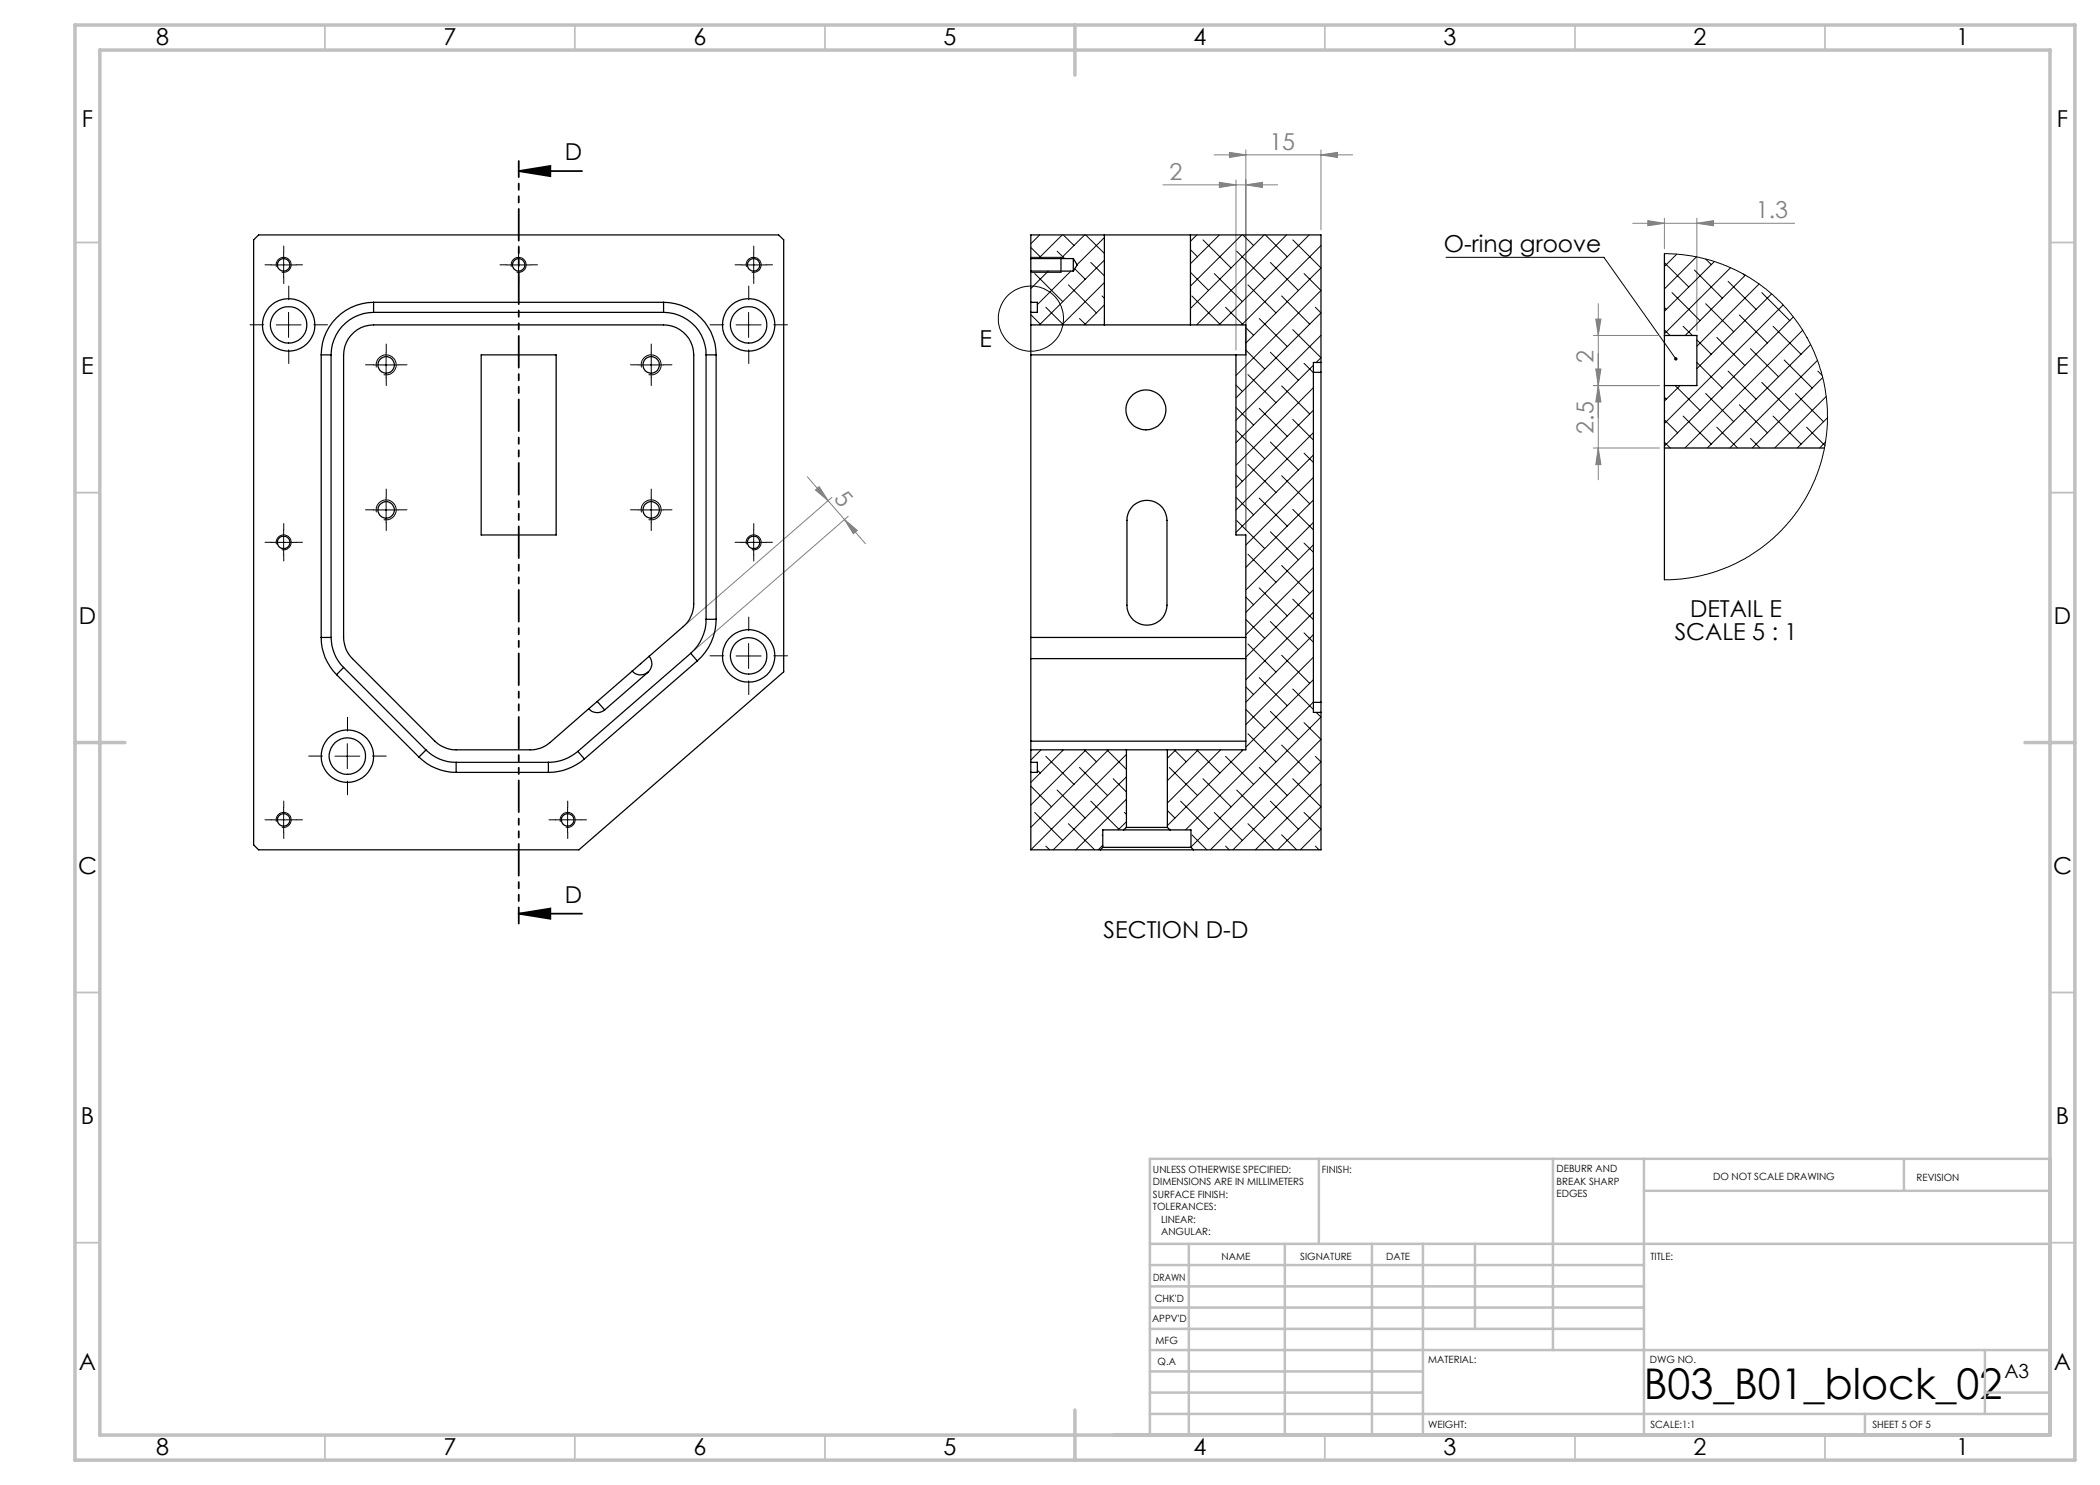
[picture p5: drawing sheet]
<svg xmlns="http://www.w3.org/2000/svg" width="420mm" height="297mm" viewBox="0 0 420 297" stroke-linecap="round" stroke-linejoin="round" font-family="sans-serif">
<g fill="none" stroke="#000" stroke-width=".2">
<path d="M54.2 53h5M55.3 53.4a1.5 1.5 0 0 1 1.3-1.9 1.5 1.5 0 0 1 1.6 1.6 1.5 1.5 0 0 1-1.9 1.3M56.7 50.5v5M101.2 53h5M102.3 53.4a1.51 1.51 0 0 1 1.3-1.9 1.51 1.51 0 0 1 1.6 1.6 1.51 1.51 0 0 1-1.9 1.3M103.7 50.5v5M148.2 53h5M149.3 53.4a1.5 1.5 0 0 1 1.3-1.9 1.5 1.5 0 0 1 1.6 1.6 1.5 1.5 0 0 1-1.8 1.3M150.7 50.5v5M206.2 51.5h6M206.2 54.5h6M289.2 51.5h31.6l14.4 20.3"/>
<path d="M55.2 65h5M57.7 62.5v5M74.7 73h5M75.3 73.5a2 2 0 0 1 1.8-2.5 2 2 0 0 1 2.1 2.2 2 2 0 0 1-2.5 1.7M77.2 70.5v5M127.7 73h5M128.3 73.5a2 2 0 0 1 1.8-2.5 2 2 0 0 1 2.1 2.2 2 2 0 0 1-2.5 1.7M130.2 70.5v5M147.2 65h5M149.7 62.5v5M77.2 99.5v5M130.2 99.5v5"/>
<path d="M54.2 108.5h5M55.3 108.9a1.5 1.5 0 0 1 1.3-1.9 1.5 1.5 0 0 1 1.6 1.6 1.5 1.5 0 0 1-1.9 1.3M56.7 106v5M74.7 102h5M75.3 102.5a2 2 0 0 1 1.8-2.5 2 2 0 0 1 2.1 2.2 2 2 0 0 1-2.5 1.7M127.7 102h5M128.3 102.5a2 2 0 0 1 1.8-2.5 2 2 0 0 1 2.1 2.2 2 2 0 0 1-2.5 1.7M148.2 108.5h5M149.3 108.9a1.5 1.5 0 0 1 1.3-1.9 1.5 1.5 0 0 1 1.6 1.6 1.5 1.5 0 0 1-1.8 1.3M150.7 106v5M147.2 131.2h5M149.7 128.7v5"/>
<path d="M67 151.2h5M69.5 148.7v5M54.2 164h5M55.3 164.4a1.49 1.49 0 0 1 1.3-1.9 1.49 1.49 0 0 1 1.6 1.6 1.49 1.49 0 0 1-1.9 1.3M56.7 161.5v5M111 164h5M112.1 164.4a1.49 1.49 0 0 1 1.3-1.9 1.49 1.49 0 0 1 1.6 1.6 1.49 1.49 0 0 1-1.9 1.3M113.5 161.5v5"/>
<circle cx="206.2" cy="63.7" r="6.5"/>
</g>
<path d="M103.7 34.2l6.4-1v2zM103.7 34.2h12.7M103.7 182.7l6.4-1v2.1zM103.7 182.7h12.7" fill="none" stroke="#000" stroke-width=".35"/>
<g fill="none" stroke="#808080" stroke-width=".2">
<path d="M232.6 37h22.9M242.8 31h27.7M243.9 36.5l3.3 .5-3.3 .5zM245.9 30.5l3.3 .5-3.3 .5zM247.2 36v34M249.2 37l3.3-.5v1zM249.2 30v76M264.2 31l3.3-.5v1zM264.2 30v16M326.5 44.7h32.4M329.6 44.1l3.3 .6-3.3 .5zM332.9 43.6v6.1"/>
<path d="M339.4 44.7l3.3-.6v1.1zM339.4 43.6v22.5M318.7 67.1h13.2M318.7 77.1h13.2M319.2 63.8h1l-.5 3.3zM319.2 73.8h1l-.5 3.3zM319.7 77.1l.5 3.3h-1zM319.7 60.7v35.3M161.5 95.4l11.6 13.3M163.1 98l.7-.7 1.8 2.9zM166.4 99.5l-29 25.2M318.7 89.6h13.2"/>
<path d="M319.7 89.6l.5 3.3h-1zM168.9 103.9l2.5 2.2-.7 .6zM169.7 103.3l-30.8 26.7"/>
</g>
<path d="M103.7 32.2v152.5" fill="none" stroke="#000" stroke-width=".35" stroke-dasharray="6.3 1.3 1.3 1.3 1.3 1.3" stroke-dashoffset="3.1"/>
<g fill="none" stroke="#c0c0c0" stroke-width=".35">
<path d="M65 5v5M115 5v5M165 5v5M265 5v5M315 5v5M365 5v5M15 48.5h5M410 48.5h5M15 98.5h5M410 98.5h5M15 198.5h5M410 198.5h5"/>
<path d="M15 248.5h5M410 248.5h5M65 287v5M115 287v5M165 287v5M265 287v5M315 287v5M365 287v5"/>
</g>
<g fill="none" stroke="#c0c0c0" stroke-width=".5">
<path d="M263.8 231.8v17M310.6 231.8v38.2M328.8 231.8v55.2M328.8 238.2h81.2M380.8 231.8v6.4M410 231.8h-180v55.2M230 248.8h180M230 257.3h98.8M230 253h98.8M237.8 248.8v38.2M257 248.8v38.2M274.4 248.8v38.2"/>
<path d="M284.6 248.8v38.2M295 248.8v17M230 265.8h98.8M230 261.5h98.8M230 278.5h54.6M230 274.3h54.6M230 270h180M397 278.5h13M397 270v12.8M230 282.8h180M373 282.8v4.2"/>
</g>
<path d="M15 5h400v287h-400zM20 10h390v277h-390zM215 5v10M15 148.5h10M405 148.5h10M215 282v10" fill="none" stroke="#c0c0c0" stroke-width=".7"/>
<g fill="none" stroke="#000" stroke-width=".2" stroke-dasharray="15.2 1.3 1.3 1.3">
<path d="M54.2 53h-1.2M56.7 50.5v-1.3M56.7 55.5v1.2M57.7 60v-2.8M59.2 53h1.3M101.2 53h-1.2M103.7 50.5v-1.3M103.7 55.5v1.2M106.2 53h1.3M148.2 53h-1.2M149.7 60v-2.8M150.7 50.5v-1.3"/>
<path d="M150.7 55.5v1.2M153.2 53h1.3M52.7 65h-2.7M57.7 70v2.7M62.7 65h2.8M74.7 73h-1.6M77.2 70.5v-1.7M77.2 75.5v1.6M79.7 73h1.7M127.7 73h-1.6M130.2 70.5v-1.7M130.2 75.5v1.6"/>
<path d="M132.7 73h1.7M144.7 65h-2.7M149.7 70v2.7M154.7 65h2.8M77.2 99.5v-1.7M130.2 99.5v-1.7M54.2 108.5h-1.2M56.7 106v-1.3M56.7 111v1.2M59.2 108.5h1.3M74.7 102h-1.6M77.2 104.5v1.6"/>
<path d="M79.7 102h1.7M127.7 102h-1.6M130.2 104.5v1.6M132.7 102h1.7M148.2 108.5h-1.2M150.7 106v-1.3M150.7 111v1.2M153.2 108.5h1.3M144.7 131.2h-2.7M149.7 126.2v-2.8M149.7 136.2v2.7M154.7 131.2h2.8"/>
<path d="M64.5 151.2h-2.8M69.5 146.2v-2.7M69.5 156.2v2.8M74.5 151.2h2.7M54.2 164h-1.2M56.7 161.5v-1.3M56.7 166.5v1.2M59.2 164h1.3M111 164h-1.2M113.5 161.5v-1.3M113.5 166.5v1.2M116 164h1.3"/>
</g>
<path d="M212.2 51.5v3" fill="none" stroke="#000" stroke-width=".25"/>
<g fill="#000">
<path d="M334.9 71.5a.33 .33 0 0 1 .5 .1 .33 .33 0 0 1 0 .4l-.2-.2 .2 .2a.33 .33 0 0 1-.5 0 .33 .33 0 0 1 0-.5z"/>
<path d="M103.7 34.2l6.4-1v2zM103.7 182.7l6.4-1v2.1z"/>
</g>
<g fill="#808080">
<path d="M168.9 103.9l2.5 2.2-.7 .6zM163.1 98l.7-.7 1.8 2.9z"/>
<path d="M339.4 44.7l3.3-.6v1.1zM329.6 44.1l3.3 .6-3.3 .5z"/>
<path d="M245.9 30.5l3.3 .5-3.3 .5zM264.2 31l3.3-.5v1zM243.9 36.5l3.3 .5-3.3 .5zM249.2 37l3.3-.5v1z"/>
<path d="M319.2 63.8h1l-.5 3.3zM319.7 77.1l.5 3.3h-1zM319.2 73.8h1l-.5 3.3zM319.7 89.6l.5 3.3h-1z"/>
</g>
<g fill="none" stroke="#000" stroke-width=".25">
<path d="M50.7 48l1-1h104l1 1v86.4l-40.9 35.6h-64.1l-1-1zM206.2 51.7v2.5M206.2 54.2v6.3M206.2 51.7h8.5M206.2 54.2h8.5M214.7 51.7v2.5M214.7 51.7l.7 1.3-.7 1.2M220.9 47h17.2M220.9 47h-14.7v4.7M220.9 47v18M238.1 47h26.1v25.5M238.1 47v18"/>
<path d="M332.9 50.7v16.4M64.2 71v56.5M64.2 71h2M66.2 71v56.5M74.7 60.5a10.5 10.5 0 0 0-10.5 10.5M74.7 62.5a8.6 8.6 0 0 0-8.5 8.5M74.7 60.5h58M74.7 62.5h58M74.7 60.5v2M96.2 71h15v36h-15zM132.7 60.5a10.5 10.5 0 0 1 10.5 10.5M132.7 62.5a8.5 8.5 0 0 1 8.5 8.5"/>
<path d="M132.7 60.5v2M141.2 71v52.9M141.2 71h2M143.2 71v52.9M206.2 65v6M206.2 60.5v2M206.2 60.5h1.3v2h-1.3M206.2 65h14.7M206.2 62.5v2.5M206.2 71v56.5M220.9 65h17.2M238.1 65h11.1v6h-43"/>
<path d="M247.2 71v36h2v43h-15.7M262.7 74.5h1.5M264.2 72.5v2M264.2 72.5h-1.5v70h1.5M264.2 74.5v66M332.9 67.1v10M332.9 77.1v12.5M332.9 67.1h6.5v10h-6.5M332.9 89.6v26.4M332.9 89.6h32M226.7 101.1a4 4 0 0 1 4.3-.7 4 4 0 0 1 2.4 3.7v16.9a4 4 0 0 1-4 4 4 4 0 0 1-4-4v-16.9a4.1 4.1 0 0 1 1.3-3zM64.2 127.5a10.3 10.3 0 0 0 3.1 7.4"/>
<path d="M64.2 127.5h2M66.2 127.5a8.7 8.7 0 0 0 2.5 6M67.3 134.9l16.5 16.5M68.7 133.5l16.5 16.5M68.7 133.5l-1.4 1.4M126.4 134.2l10.3-8.9a6.2 6.2 0 0 0 2-4.5v-49.8a6 6 0 0 0-6-6h-58a6 6 0 0 0-6 6v56.5a6 6 0 0 0 1.8 4.2l16.5 16.5a6.3 6.3 0 0 0 4.2 1.8h14.8a5.8 5.8 0 0 0 4-1.5l7.8-6.8M126.4 134.2a2.25 2.25 0 0 0 3.2 .2M126.4 134.2l-6.9 6.1M129.6 134.4l-8.7 7.6M129.8 131.3a2.22 2.22 0 0 1-.2 3.1M138.1 130.7l-22.5 19.6M138.1 130.7l1.4 1.5"/>
<path d="M139.5 132.2l-22.6 19.6M141.2 123.9a9.1 9.1 0 0 1-3.1 6.8M141.2 123.9h2M143.2 123.9a11 11 0 0 1-3.7 8.3M206.2 127.5v4.2M206.2 127.5h43M206.2 131.7v16.5M206.2 131.7h43M83.8 151.4a10.7 10.7 0 0 0 7.4 3.1M85.2 150a8.4 8.4 0 0 0 6 2.5M85.2 150l-1.4 1.4M91.2 154.5h18.5"/>
<path d="M91.2 152.5h18.5M91.2 152.5v2M109.7 152.5v2M115.6 150.3a9 9 0 0 1-5.9 2.2M115.6 150.3l1.3 1.5M116.9 151.8a11.2 11.2 0 0 1-7.2 2.7M117.8 141.7a2.26 2.26 0 0 0 3.1 .3M119.5 140.3l1.4 1.7M119.5 140.3l-1.7 1.4M206.2 148.2v1.8M206.2 152.5v2M206.2 152.5h1.3v2h-1.3"/>
<path d="M206.2 154.5v15.5h13.9M206.2 150h19.1M206.2 150v2.5M206.2 148.2h43M225.3 150h8.2M225.3 150v15.5M233.5 150v15.5M262.7 140.5h1.5M264.2 140.5v2M264.2 142.5v27.5h-25.5M220.1 170h18.6M220.6 169.5h17.6"/>
<path d="M220.6 169.5l-.5 .5M224.7 166h9.3M224.7 166h-4.1v3.5M225.3 165.5h8.2M225.3 165.5l-.6 .5M233.5 165.5l.5 .5M234 166h4.2v3.5M238.2 169.5l.5 .5"/>
<circle cx="56.7" cy="53" r="1.25"/>
<circle cx="103.7" cy="53" r="1.24"/>
<circle cx="150.7" cy="53" r="1.24"/>
<circle cx="57.7" cy="65" r="5.2"/>
<circle cx="57.7" cy="65" r="3.6"/>
<circle cx="77.2" cy="73" r="1.65"/>
<circle cx="130.2" cy="73" r="1.66"/>
<circle cx="149.7" cy="65" r="5.3"/>
<circle cx="149.7" cy="65" r="3.6"/>
<circle cx="229.2" cy="82" r="4"/>
<circle cx="56.7" cy="108.5" r="1.25"/>
<circle cx="77.2" cy="102" r="1.65"/>
<circle cx="130.2" cy="102" r="1.66"/>
<circle cx="150.7" cy="108.5" r="1.24"/>
<circle cx="149.7" cy="131.2" r="5.2"/>
<circle cx="149.7" cy="131.2" r="3.6"/>
<circle cx="69.5" cy="151.2" r="5.2"/>
<circle cx="69.5" cy="151.2" r="3.6"/>
<circle cx="56.7" cy="164" r="1.26"/>
<circle cx="113.5" cy="164" r="1.26"/>
</g>
<g fill="none" stroke="#000" stroke-width=".2">
<path d="M206.2 49.5l2.2 2.2M206.9 54.7l5.6 5.6M207.9 47l-1.7 1.8M209.7 54.2l-3.5 3.5M211.4 50.2l1.5 1.5M212.4 47l-4.7 4.7M212.7 47l2.1 2.1M213.7 57l5.6 5.6M214.2 54.2l-6.7 6.7M214.9 53.8l2.1 2M216.9 47l-4.7 4.7M217.1 47l3.8 3.7"/>
<path d="M218.2 52.5l2.7 2.7M220.4 59.2l.5 .5M220.9 47.5l-5.5 5.4M220.9 52l-13 13M220.9 56.5l-8.5 8.5M238.1 54.5l3.6 3.6M238.1 49.9l1.4 1.5M238.4 59.2l5.6 5.6M239.4 47l-1.3 1.3M240.6 48l5.6 5.6M242.9 54.7l5.6 5.6M243.9 47l-5.8 5.7"/>
<path d="M247.3 50.2l5.6 5.6M248.4 47l-10.3 10.2M248.6 47l2.1 2.1M249.6 57l5.6 5.6M252.8 47l-14.7 14.7M253.1 47l4.4 4.4M254.1 52.5l5.6 5.6M256.3 59.2l5.6 5.6M257.3 47l-18 18M258.6 48l5.6 5.6-15 15M260.8 54.7l3.4 3.4-17 17M261.8 47l-18 18"/>
<path d="M264.2 49.1l-15.9 15.9M332.9 50.7l3.4 .2 3 .5 3.3 .8 2.6 .9 3 1.4 1.7 1 3.3 2.3 2.7 2.5 2 2.1 1.7 2.2 1.9 3 1.4 3.1 1.3 3.4 .6 2.7 .5 3.2 .2 3.4-.2 3.2-.5 3.5-.8 3-1 2.9-1.6 3.2-1.9 3-2.2 2.8-1.9 2-3 2.5-2.7 1.8-4.1 2.1-2.9 1.1-3.5 .9-3 .4-3.3 .2M332.9 52.5l4.8 4.9M334.4 58.5l5.6 5.6M335.4 50.8l-2.5 2.5M338.9 54l5.6 5.7M339.3 51.4l-6.4 6.4M341.1 51.8l1.2 1.1M342.9 52.3l-10 10M345.6 56.3l5.6 5.6M346.1 53.5l-13.2 13.2M348.6 54.8l.4 .3"/>
<path d="M349.1 55l-12.1 12.1M351.8 56.8l-12.4 12.4M352.4 58.5l5.6 5.6M354.3 58.8l-14.9 14.9M206.2 62.9l1.9 1.9M209.2 61.5l3.5 3.5M215.9 63.7l1.3 1.3M220.9 61l-4 4M245.1 61.5l3.5 3.5M247.2 77l1.3 1.3M249.2 70l3.7 3.8M249.2 65.5l1.5 1.6"/>
<path d="M249.6 74.9l5.6 5.6M251.8 63.7l5.7 5.6M254.1 70.4l5.6 5.7M256.3 77.2l5.6 5.6M258.6 65.9l5.6 5.6-1 1M260.8 72.7l1.9 1.8M262.7 73.1l-15.5 15.4M262.7 77.5l-15.5 15.6M263.1 61.5l1.1 1.1-17 17M264.2 67.1l-17 17M332.9 79.4l.4 .4M332.9 66l1.1 1.1"/>
<path d="M332.9 61.5l.4 .4M335 77.1l5 5M336 77.1l-3.1 3.1M336.6 65.3l1.9 1.8M339.4 72.5l5.1 5.1M339.4 68l2.9 2.9M341.1 78.7l5.6 5.6M341.1 60.7l5.6 5.7M343.4 67.5l5.6 5.6M345.6 74.2l5.6 5.6M347.9 63l5.6 5.6M350.1 69.7l5.6 5.6"/>
<path d="M352.4 76.5l5.6 5.6M354.6 65.3l5.6 5.6M356.6 61l-23.7 23.7M356.8 72l5.6 5.6M358.7 63.4l-25.8 25.8M359.1 78.7l5.6 5.6M360.5 66l-23.5 23.6M361.3 67.5l.2 .1M362.1 68.9l-20.6 20.7M363.5 72.1l-17.5 17.5M363.6 74.2l.8 .9M364.5 75.5l-14.1 14.1"/>
<path d="M365.2 79.3l-10.3 10.3M247.2 99.4l3.5 3.6M247.2 95l1.3 1.3M247.2 81.5l3.5 3.5M247.3 86.1l5.6 5.7M249.6 92.9l5.6 5.6M251.8 99.6l5.7 5.6M251.8 81.7l5.7 5.6M254.1 88.4l5.6 5.6M256.3 95.1l5.6 5.6M258.6 83.9l4.1 4.1M260.8 90.6l1.9 1.9"/>
<path d="M262.7 82.1l-15.5 15.4M262.7 86.5l-15.5 15.5M262.7 91l-15.5 15.5M262.7 95.5l-13.5 13.5M332.9 88.4l1.1 1.2M332.9 84l2.6 2.6M336.6 83.2l5.7 5.6M343.4 85.4l4.1 4.2M347.9 81l5.6 5.6M350.1 87.7l1.9 1.9M354.6 83.2l5.6 5.6M361.3 85.4l3.7 3.7"/>
<path d="M365.1 88.4l-1.2 1.2M365.5 83.5l-6.1 6.1M247.3 104.1l5.6 5.6M249.2 119.4l1.5 1.6M249.6 110.8l5.6 5.6M251.8 117.6l5.7 5.6M254.1 106.4l5.6 5.6M256.3 113.1l5.6 5.6M258.6 119.8l4.1 4.1M258.6 101.9l4.1 4.1M260.8 108.6l1.9 1.9M262.7 100l-13.5 13.5"/>
<path d="M262.7 104.5l-13.5 13.5M262.7 109l-13.5 13.5M262.7 113.5l-13.5 13.5M262.7 118l-13.5 13.4M249.2 137.4l1.5 1.5M249.2 123.9l3.7 3.8M249.6 128.8l5.6 5.6M251.8 135.5l5.7 5.6M254.1 124.3l5.6 5.6M256.3 131.1l5.6 5.6M258.6 137.8l4.1 4.1M260.8 126.6l1.9 1.8"/>
<path d="M262.7 122.4l-13.5 13.6M262.7 126.9l-13.5 13.5M262.7 131.4l-13.5 13.5M262.7 135.9l-13.5 13.5M206.2 157.2l4.1 4.2M207.5 154.1l.6 .5M208.2 150l-2 2M209.2 151.3l5.6 5.6M211.4 158l5.6 5.6M212.4 150l.1 .1M212.7 150l-6.5 6.5M215.9 153.5l5.6 5.6"/>
<path d="M216.9 150l2.4 2.4M217.2 150l-11 11M221.4 150l3.9 3.9M221.7 150l-15.5 15.5M222.6 155.7l2.7 2.7M225.3 150.9l-19.1 19.1M225.3 155.4l-14.7 14.6M225.3 159.8l-10.1 10.2M233.9 153.5l5.6 5.6M234.8 150l2.4 2.4M235.2 150l-1.7 1.7M239.3 150l4.7 4.6"/>
<path d="M239.6 150l-6.1 6.1M240.6 155.7l5.6 5.7M244.1 150l-10.6 10.6M245.1 151.3l5.6 5.6M247.3 158l5.6 5.6M248.3 150l.2 .1M248.6 150l-15.1 15.1M249.2 141.9l3.7 3.8M249.6 146.8l5.6 5.6M251.8 153.5l5.7 5.6M254.1 142.3l5.6 5.6M256.3 149l5.6 5.6"/>
<path d="M258.6 155.7l5.6 5.7-8.6 8.6M260.8 144.5l3.4 3.4-22.1 22.1M262.7 140.4l-25.6 25.6M263.1 151.3l1.1 1.1-17.6 17.6M263.2 142.5l1 .9-26 26M264.2 156.9l-13.1 13.1M206.9 162.5l5.6 5.6M209.2 169.2l.7 .8M213.7 164.7l5.2 5.3M218.2 160.2l5.6 5.6M220.4 167l.2 .1M220.6 169l-1 1"/>
<path d="M224.9 162.5l.4 .4M225.3 164.4l-1.7 1.6M233.5 162.1l1.5 1.5M236.1 160.2l5.6 5.6M238.4 167l3 3M242.9 162.5l5.6 5.6M245.1 169.2l.8 .8M249.6 164.7l5.2 5.3M254.1 160.2l5.6 5.6M256.3 167l3 3M260.8 162.5l3.4 3.3-4.1 4.2M263.1 169.2l.7 .8"/>
</g>
<text font-size="8.5" x="328.8" y="279.7">B03_B01_block_02</text>
<g font-size="4.7">
<text x="31.2" y="9">8</text>
<text x="88.7" y="9">7</text>
<text x="138.7" y="9">6</text>
<text x="188.7" y="9">5</text>
<text x="238.7" y="9">4</text>
<text x="288.7" y="9">3</text>
<text x="338.7" y="9">2</text>
<text x="391.2" y="9">1</text>
<text x="16.4" y="25.5">F</text>
<text x="411.4" y="25.5">F</text>
<text x="113" y="32.1">D</text>
<text x="288.8" y="50.4">O-ring groove</text>
<text x="195.9" y="69.3">E</text>
<text x="16.3" y="74.8">E</text>
<text x="411.3" y="74.8">E</text>
<text x="15.8" y="124.8">D</text>
<text x="338" y="123.5">DETAIL E</text>
<text x="410.8" y="124.8">D</text>
<text x="334.9" y="128">SCALE 5 : 1</text>
<text x="15.6" y="174.8">C</text>
<text x="410.6" y="174.8">C</text>
<text x="113" y="180.6">D</text>
<text x="220.7" y="187.5">SECTION D-D</text>
<text x="16.2" y="224.8">B</text>
<text x="411.2" y="224.8">B</text>
<text x="15.8" y="274">A</text>
<text x="410.8" y="274">A</text>
<text x="31.2" y="291">8</text>
<text x="88.7" y="291">7</text>
<text x="138.7" y="291">6</text>
<text x="188.7" y="291">5</text>
<text x="238.7" y="291">4</text>
<text x="288.7" y="291">3</text>
<text x="338.7" y="291">2</text>
<text x="391.2" y="291">1</text>
</g>
<g font-size="4.7" fill="#808080">
<text x="253.9" y="29.9">15</text>
<text x="233.9" y="36">2</text>
<text x="351.2" y="43.6">1.3</text>
<text x="318.7" y="72.7" transform="rotate(-90 318.7 72.7)">2</text>
<text x="318.7" y="86.7" transform="rotate(-90 318.7 86.7)">2.5</text>
<text x="166.7" y="99.8" transform="rotate(49 166.7 99.8)">5</text>
</g>
<text font-size="3.9" x="400.9" y="275.5">A3</text>
<g font-size="2">
<text x="230.6" y="234.6">UNLESS OTHERWISE SPECIFIED:</text>
<text x="230.6" y="237.1">DIMENSIONS ARE IN MILLIMETERS</text>
<text x="230.6" y="239.6">SURFACE FINISH:</text>
<text x="264.4" y="234.6">FINISH:</text>
<text x="311.3" y="234.5">DEBURR AND</text>
<text x="311.3" y="237">BREAK SHARP</text>
<text x="311.3" y="239.5">EDGES</text>
<text x="342.6" y="236">DO NOT SCALE DRAWING</text>
<text x="383.3" y="236.2">REVISION</text>
<text x="230.6" y="242.1">TOLERANCES:</text>
<text x="232.2" y="244.6">LINEAR:</text>
<text x="232.2" y="247.1">ANGULAR:</text>
<text x="244.3" y="252">NAME</text>
<text x="260" y="251.9">SIGNATURE</text>
<text x="277.2" y="251.9">DATE</text>
<text x="330.1" y="251.9">TITLE:</text>
<text x="230.6" y="256.1">DRAWN</text>
<text x="230.9" y="260.3">CHK'D</text>
<text x="230.4" y="264.4">APPV'D</text>
<text x="231.1" y="268.8">MFG</text>
<text x="231.5" y="273">Q.A</text>
<text x="285.6" y="272.5">MATERIAL:</text>
<text x="330" y="272.5">DWG NO.</text>
<text x="285.6" y="285.5">WEIGHT:</text>
<text x="330.1" y="285.6">SCALE:1:1</text>
<text x="374.5" y="285.6">SHEET 5 OF 5</text>
</g>
</svg>
